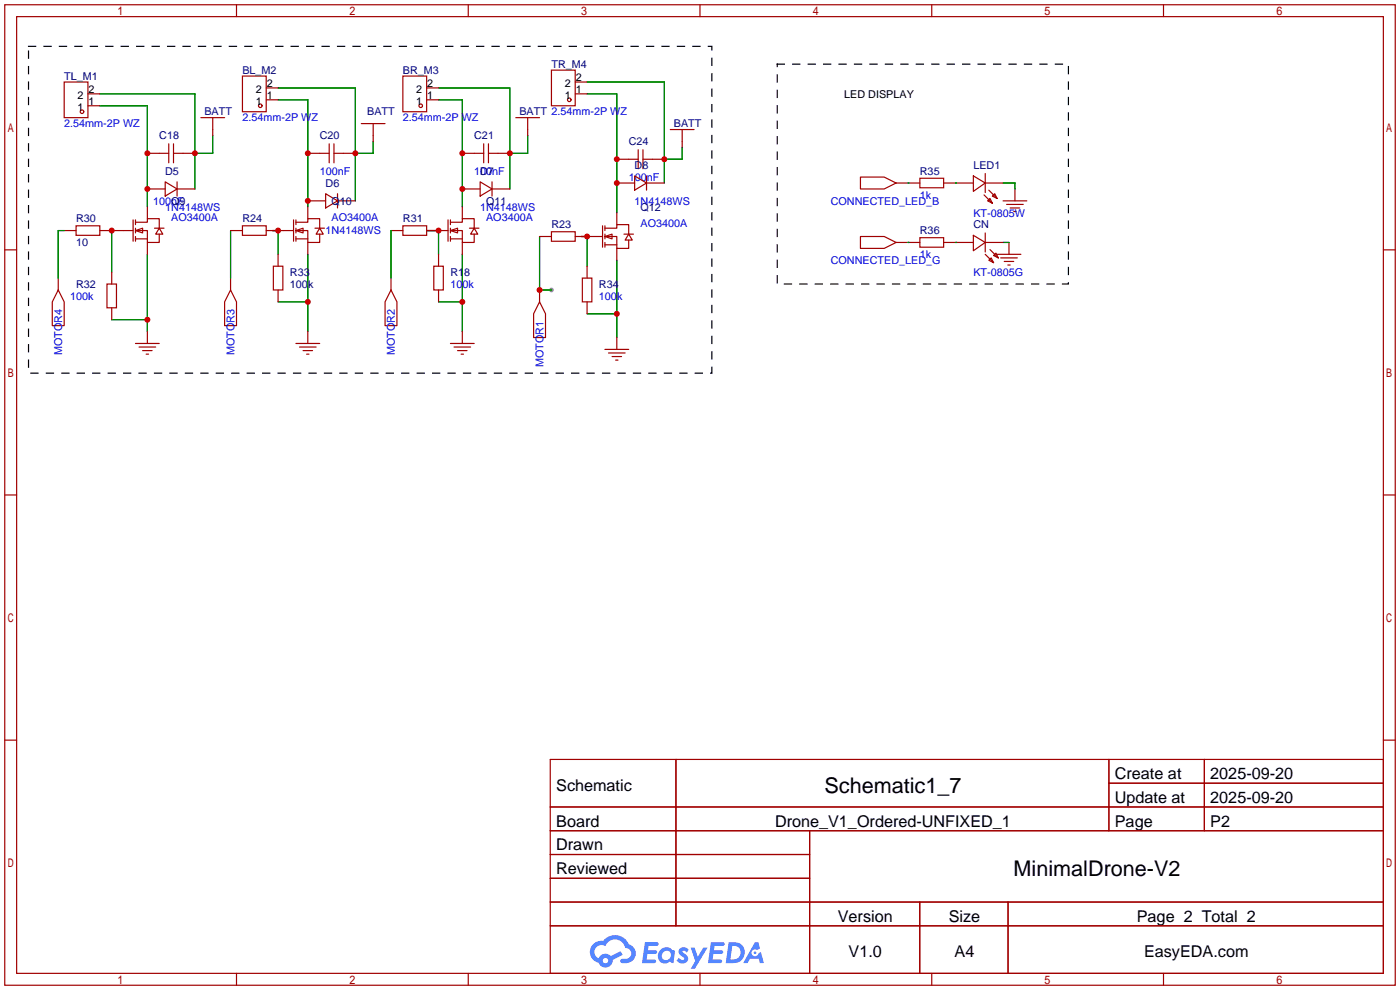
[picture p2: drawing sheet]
<svg xmlns="http://www.w3.org/2000/svg" width="299mm" height="212mm" viewBox="0 0 299 212" stroke-linecap="round" stroke-linejoin="round" font-family="sans-serif">
<circle cx="117.9" cy="62" r=".51" fill="#999"/>
<g fill="none" stroke="#a10000" stroke-width=".25">
<path d="M1 1h297.2v209.6h-297.2zM3.6 3.6h292.1v204.4h-292.1zM50.5 1v2.6M100.1 1v2.6M149.6 1v2.6M199.1 1v2.6M248.7 1v2.6M1 53.4h2.6M295.7 53.4h2.5M1 105.8h2.6M295.7 105.8h2.5M1 158.2h2.6"/>
<path d="M295.7 158.2h2.5M117.6 162.3h178.1v45.7h-178.1zM117.6 172.5h178.1M117.6 177.5h178.1M144.5 162.3v35.6M173 177.5v30.5M237 162.3v15.2M237 167.4h58.7M257.4 162.3v15.2M117.6 182.6h55.4M117.6 192.8h178.1M117.6 187.7h55.4"/>
<path d="M117.6 197.9h178.1M196.6 192.8v15.2M215.4 192.8v15.2M50.5 208v2.6M100.1 208v2.6M149.6 208v2.6M199.1 208v2.6M248.7 208v2.6"/>
</g>
<g fill="#5487ff">
<path d="M145.3 202.7a1.3 1.3 0 0 1 1.9 .3l-.4 .6a.54 .54 0 0 0-.9-.2l.1 .2a1.34 1.34 0 0 1 .9 1.8 1.47 1.47 0 0 1-2.3-.1l.5-.6 .8 .5a.31 .31 0 0 0 .4-.3 .31 .31 0 0 0-.3-.4 1.12 1.12 0 0 1-.7-1.8z"/>
<path d="M147.6 202.5h.9l.6 2 1.2-2h.9l-2.7 4.6h-.9l1-1.7z"/>
<path d="M137.8 201.4h1.7a1.31 1.31 0 0 1 1.2 .2 .4 .4 0 0 1-.3 .5l-1.8 .1-.1 .9h1.6a.4 .4 0 0 1 .4 .4 .4 .4 0 0 1-.5 .4h-1.6l-.2 1.2h1.4a.46 .46 0 0 1 .5 0 .46 .46 0 0 1 .1 .5l-.4 .2h-2.6z"/>
<path d="M151.9 201.4h1.7a1.32 1.32 0 0 1 1.2 .2 .39 .39 0 0 1-.3 .5l-1.8 .1-.1 .9h1.6a.4 .4 0 0 1 .4 .4 .4 .4 0 0 1-.4 .4h-1.7l-.2 1.2h1.4a.46 .46 0 0 1 .5 0 .46 .46 0 0 1 .1 .5l-.4 .2h-2.6z"/>
<path d="M161.3 201.4h.8l.3 1.3-.6 .4a.75 .75 0 0 0-1.1 .3 .75 .75 0 0 0 .5 1 .75 .75 0 0 0 .9-.7l.5-.2 .6 2.3h-.8l-.3-.9h-1.8l-.5 .9h-1z"/>
<path d="M155.7 201.4l-.6 4.4h1.5a2.27 2.27 0 0 0 2.6-2.2 2.27 2.27 0 0 0-2.7-2.2zM156.5 202.1a1.5 1.5 0 0 1 1.8 1.6 1.5 1.5 0 0 1-1.9 1.4h-.3z"/>
<path d="M141.2 203a1.6 1.6 0 0 0-.3 2.3 1.6 1.6 0 0 0 2.3 .2l.7 .3 .3-2.4-.1-.3-.5-.1a1.58 1.58 0 0 0-2.4 0zM141.8 203.5a.98 .98 0 0 1 1.6 .4 .98 .98 0 0 1-1.1 1.3 .94 .94 0 0 1-.9-.7 .94 .94 0 0 1 .4-1z"/>
<path d="M126.8 201.8a2.37 2.37 0 0 0 1.1 4 1.54 1.54 0 0 0 1.8 1 1.54 1.54 0 0 0 1.2-1.6l2.2-1.1-.5-.8-2 1a1.57 1.57 0 0 0-2.7 .5 1.5 1.5 0 0 1-.7-2.1 1.5 1.5 0 0 1 2.2-.5 2.23 2.23 0 0 1 2.3-1.4 2.23 2.23 0 0 1 2 1.8 1.16 1.16 0 0 1 1.2 1.1 1.16 1.16 0 0 1-1.1 1.2h-.7a.47 .47 0 0 0-.5 .4 .47 .47 0 0 0 .4 .5 2.17 2.17 0 0 0 2.5-.9 2.17 2.17 0 0 0-.3-2.7l-.8-.4a3.2 3.2 0 0 0-5.5-.7l-1.1 .1zM128.8 205.3a.6 .6 0 0 1 1.2 0 .6 .6 0 0 1-1.2 0z"/>
<circle cx="161.4" cy="203.6" r=".28"/>
</g>
<path d="M6.1 9.9h146v69.9h-146zM166.1 13.7h62.2v47h-62.2z" fill="none" stroke="#000" stroke-width=".25" stroke-dasharray="1.5 1.8"/>
<g fill="none" stroke="#a10000" stroke-width=".25">
<path d="M13.7 17.5h5.1v7.6h-5.1zM51.8 16.3h5.1v7.6h-5.1zM56.9 18.8h2.5M86.1 16.3h5.1v7.6h-5.1zM91.2 18.8h2.5M117.9 15h5v7.6h-5zM122.9 17.5h2.6M18.8 22.6h2.5M18.8 20.1h2.5M31.5 32.8h4.6M35.3 38.9l2.5 1.5-2.5 1.5zM36.1 30.7v4.1"/>
<path d="M37.1 32.8h4.6M37.1 30.7v4.1M37.8 38.9v3M42.9 25.1h5.1M45.5 25.1v3.9M56.9 21.3h2.5M65.8 32.8h4.6M70.4 30.7v4.1M71.4 32.8h4.5M71.4 30.7v4.1M77.2 26.4h5.1M79.8 26.4v3.8"/>
<path d="M91.2 21.3h2.5M98.8 32.8h4.6M102.6 38.9l2.6 1.5-2.6 1.5zM103.4 30.7v4.1M104.4 32.8h4.6M104.4 30.7v4.1M105.2 38.9v3M110.2 25.1h5.1M112.8 25.1v3.9M122.9 20.1h2.6M131.8 34h4.6M131.8 39.1h3.8"/>
<path d="M135.6 37.6l2.6 1.5-2.6 1.5zM136.4 32v4.1M137.4 34h4.6M137.4 32v4.1M138.2 37.6v3M138.2 39.1h3.8M143.3 27.7h5M145.8 27.7v3.8M183.9 37.8h5.1l2.5 1.3-2.5 1.3h-5.1zM191.5 39.1h5.1M196.6 38.1h5.1v2h-5.1zM201.7 39.1h6.3"/>
<path d="M208 37.6l2.6 1.5-2.6 1.8zM210.6 39.1h3.8M210.6 37.1v4M12.4 59.4v2.6M13.7 49.3h2.6M16.3 48.3h5v2h-5zM21.3 49.3h7.1M23.9 58.2v2.5M28.4 47v4.6M29 49.3l1.5-.5v1zM29 47.5h2.5v-.8h2.5v2.1M29 49.3h2.5v2.5h2.5v-1.8"/>
<path d="M29 51.1h2.5M29 47v1M29 48.8v1M29 50.5v1.1M31.5 44.2v2.5M31.5 51.8v2.6M31.5 40.4h3.8M33 48.8h2.1M34 48.8l.8 1.2h-1.5zM37.8 40.4h3.9M49.3 59.4v2.6M49.3 49.3h2.5"/>
<path d="M51.8 48.3h5.1v2h-5.1zM56.9 49.3h5.8M58.4 56.9h2.1v5.1h-2.1zM59.4 54.4v2.5M62.7 47v4.6M63.2 49.3l1.6-.5v1zM63.2 47.5h2.6v-.8h2.5v2.1M63.2 49.3h2.6v2.5h2.5v-1.8M63.2 51.1h2.6M63.2 47v1M63.2 48.8v1M63.2 50.5v1.1"/>
<path d="M65.8 44.2v2.5M65.8 51.8v2.6M65.8 42.9h3.8M67.3 48.8h2M68.3 48.8l.8 1.2h-1.5zM69.6 41.4l2.5 1.5-2.5 1.5zM72.1 41.4v3M72.1 42.9h3.8M83.6 59.4v2.6M83.6 49.3h2.5M86.1 48.3h5.1v2h-5.1zM91.2 49.3h4.6"/>
<path d="M92.7 56.9h2v5.1h-2zM93.7 54.4v2.5M95.8 47v4.6M96.3 49.3l1.5-.5v1zM96.3 47.5h2.5v-.8h2.5v2.1M96.3 49.3h2.5v2.5h2.5v-1.8M96.3 51.1h2.5M96.3 47v1M96.3 48.8v1M96.3 50.5v1.1M98.8 44.2v2.5M98.8 51.8v2.6"/>
<path d="M98.8 40.4h3.8M100.3 48.8h2.1M101.3 48.8l.8 1.2h-1.5zM105.2 40.4h3.8M115.3 50.5h2.6M117.9 49.5h5v2.1h-5zM122.9 50.5h5.9M124.5 59.4h2v5.1h-2zM125.5 56.9v2.5M128.8 48.3v4.5M129.3 50.5l1.5-.5v1.1zM129.3 48.8h2.5v-.8h2.6v2"/>
<path d="M129.3 50.5h2.5v2.6h2.6v-1.8M129.3 52.3h2.5M129.3 48.3v1M129.3 50v1.1M129.3 51.8v1M131.8 45.5v2.5M131.8 53.1v2.5M133.3 50h2.1M134.4 50l.7 1.3h-1.5zM183.9 50.5h5.1l2.5 1.3-2.5 1.3h-5.1zM191.5 51.8h5.1M196.6 50.8h5.1v2h-5.1z"/>
<path d="M201.7 51.8h6.3M208 50.3l2.6 1.5-2.6 1.8zM210.3 41.7l1.8 1.7M210.6 51.8h3.8M210.6 54.4l1.7 1.7M210.6 49.8v4M211.1 42.9l.5-.5 .5 1zM211.3 55.6l.5-.5 .5 1zM211.3 40.6l1.8 1.8M211.6 53.3l1.8 1.8M212.1 41.9l.5-.5 .5 1zM212.3 54.6l.6-.5 .5 1z"/>
<path d="M213.1 54.4h5.1M213.9 55.1h3.5M214.4 42.9h5.1M214.6 55.9h2.1M215.1 43.7h3.6M215.4 56.6h.5M215.6 51.8v2.6M215.9 44.4h2M216.7 45.2h.5M216.9 40.4v2.5M12.4 62l1.3 2.5v5.1h-2.5v-5.1zM22.9 60.7h2v5.1h-2z"/>
<path d="M23.9 65.8v2.5M29 73.4h5M29.7 74.2h3.6M30.5 74.9h2M31.2 75.7h.5M31.5 70.9v2.5M49.3 62l1.2 2.5v5.1h-2.5v-5.1zM59.4 62v2.5M63.2 73.4h5.1M64 74.2h3.6M64.8 74.9h2M65.5 75.7h.5"/>
<path d="M65.8 70.9v2.5M83.6 62l1.2 2.5v5.1h-2.5v-5.1zM93.7 62v2.5M96.3 73.4h5M97 74.2h3.6M97.8 74.9h2M98.6 75.7h.5M98.8 70.9v2.5M115.3 64.5l1.3 2.6v5h-2.6v-5zM115.3 62v2.5M125.5 64.5v2.6M129.3 74.7h5.1"/>
<path d="M130 75.4h3.6M130.8 76.2h2M131.6 77h.5M131.8 72.1v2.6"/>
<circle cx="17.5" cy="23.9" r=".38"/>
<circle cx="55.6" cy="22.6" r=".38"/>
<circle cx="89.9" cy="22.6" r=".38"/>
<circle cx="121.7" cy="21.3" r=".38"/>
</g>
<g fill="none" stroke="#008700" stroke-width=".25">
<path d="M59.4 18.8h16.5v24.1M93.7 18.8h15.3v21.6M125.5 17.5h16.5v21.6M21.3 20.1h20.4v20.3M21.3 22.6h10.2v21.6M45.5 29v3.8h-3.8M59.4 21.3h6.4v22.9M79.8 30.2v2.6h-3.9M93.7 21.3h5.1v22.9M112.8 29v3.8h-3.8M125.5 20.1h6.3v25.4M145.8 31.5v2.5h-3.8"/>
<path d="M194.1 39.1h.1M204.2 39.1h.1M214.4 39.1h2.5v1.3M13.7 49.3h-1.3v10.1M23.9 49.3v8.9M31.5 54.4v16.5M49.3 49.3v10.1M58.2 49.3h1.2v5.1M65.8 54.4v16.5M83.6 49.3v10.1M91.2 49.3h2.5v5.1M98.8 54.4v16.5"/>
<path d="M115.3 50.5v11.5h2.6M124.2 50.5h1.3v6.4M131.8 55.6v16.5M194.1 51.8h.1M204.2 51.8h.1M214.4 51.8h1.2M23.9 68.3h7.6M59.4 64.5h6.4M93.7 64.5h5.1M125.5 67.1h6.3"/>
</g>
<g fill="#c00">
<circle cx="109" cy="32.8" r=".63"/>
<circle cx="41.7" cy="32.8" r=".63"/>
<circle cx="75.9" cy="32.8" r=".63"/>
<circle cx="65.8" cy="32.8" r=".63"/>
<circle cx="65.8" cy="42.9" r=".63"/>
<circle cx="31.5" cy="32.8" r=".63"/>
<circle cx="31.5" cy="40.4" r=".63"/>
<circle cx="23.9" cy="49.3" r=".63"/>
<circle cx="31.5" cy="68.3" r=".63"/>
<circle cx="131.8" cy="34" r=".63"/>
<circle cx="131.8" cy="39.1" r=".63"/>
<circle cx="142" cy="34" r=".63"/>
<circle cx="98.8" cy="32.8" r=".63"/>
<circle cx="98.8" cy="40.4" r=".63"/>
<circle cx="98.8" cy="64.5" r=".63"/>
<circle cx="65.8" cy="64.5" r=".63"/>
<circle cx="59.4" cy="49.3" r=".63"/>
<circle cx="93.7" cy="49.3" r=".63"/>
<circle cx="125.5" cy="50.5" r=".63"/>
<circle cx="131.8" cy="67.1" r=".63"/>
<circle cx="115.3" cy="62" r=".63"/>
</g>
<g font-size="4.6">
<text x="176.2" y="169.4">Schematic1_7</text>
<text x="216.6" y="187.2">MinimalDrone-V2</text>
</g>
<g font-size="3.5">
<text x="238.3" y="166.5">Create at</text>
<text x="258.7" y="166.5">2025-09-20</text>
<text x="118.9" y="169.1">Schematic</text>
<text x="238.3" y="171.6">Update at</text>
<text x="258.7" y="171.6">2025-09-20</text>
<text x="118.9" y="176.7">Board</text>
<text x="165.6" y="176.7">Drone_V1_Ordered-UNFIXED_1</text>
<text x="238.3" y="176.7">Page</text>
<text x="258.7" y="176.7">P2</text>
<text x="118.9" y="181.8">Drawn</text>
<text x="118.9" y="186.8">Reviewed</text>
<text x="179.1" y="197">Version</text>
<text x="202.8" y="197">Size</text>
<text x="243" y="197">Page 2 Total 2</text>
<text x="181.4" y="204.6">V1.0</text>
<text x="204" y="204.6">A4</text>
<text x="244.5" y="204.6">EasyEDA.com</text>
</g>
<g font-size="2.3" fill="#000080">
<text x="13.7" y="17.1">TL_M1</text>
<text x="51.8" y="15.8">BL_M2</text>
<text x="86.1" y="15.8">BR_M3</text>
<text x="117.9" y="14.5">TR_M4</text>
<text x="34" y="29.8">C18</text>
<text x="43.7" y="24.7">BATT</text>
<text x="68.3" y="29.8">C20</text>
<text x="78.5" y="24.7">BATT</text>
<text x="101.3" y="29.8">C21</text>
<text x="111" y="24.7">BATT 2.54mm-2P WZ</text>
<text x="144" y="27.2">BATT</text>
<text x="134.4" y="31">C24</text>
<text x="35.3" y="37.4">D5</text>
<text x="69.6" y="39.9">D6</text>
<text x="102.6" y="37.4">D7</text>
<text x="135.6" y="36.1">D8</text>
<text x="196.6" y="37.4">R35</text>
<text x="208" y="36.1">LED1</text>
<text x="16.3" y="47.5">R30</text>
<text x="36.6" y="43.7">Q9</text>
<text x="51.8" y="47.5">R24</text>
<text x="70.9" y="43.7">Q10</text>
<text x="86.1" y="47.5">R31</text>
<text x="103.9" y="43.7">Q11</text>
<text x="136.9" y="45">Q12</text>
<text x="16.3" y="52.6">10</text>
<text x="117.9" y="48.8">R23</text>
<text x="196.6" y="50.1">R36</text>
<text x="208" y="48.8">CN</text>
<text x="62" y="59">R33</text>
<text x="96.3" y="59">R18</text>
<text x="16.3" y="61.5">R32</text>
<text x="62" y="61.5">100k</text>
<text x="128" y="61.5">R34</text>
</g>
<g font-size="2.3">
<text x="123.1" y="17.3">2</text>
<text x="16.6" y="23.6">1</text>
<text x="16.6" y="21.1">2</text>
<text x="18.9" y="22.4">1</text>
<text x="18.9" y="19.8">2</text>
<text x="54.7" y="22.4">1</text>
<text x="54.7" y="19.8">2</text>
<text x="57" y="21.1">1</text>
<text x="57" y="18.6">2</text>
<text x="89" y="22.4">1</text>
<text x="89" y="19.8">2</text>
<text x="91.3" y="21.1">1</text>
<text x="91.3" y="18.6">2</text>
<text x="120.7" y="21.1">1</text>
<text x="120.7" y="18.6">2</text>
<text x="123.1" y="19.8">1</text>
<text x="180.4" y="20.9">LED DISPLAY</text>
</g>
<g font-size="2.3" fill="#00f">
<text x="13.7" y="27.2">2.54mm-2P WZ</text>
<text x="51.8" y="26">2.54mm-2P WZ</text>
<text x="86.1" y="26">2.54mm-2P WZ</text>
<text x="68.3" y="37.4">100nF</text>
<text x="101.3" y="37.4">100nF</text>
<text x="134.4" y="38.7">100nF</text>
<text x="32.8" y="43.7">100nF</text>
<text x="35.3" y="45">1N4148WS</text>
<text x="36.6" y="47.3">AO3400A</text>
<text x="70.9" y="47.3">AO3400A</text>
<text x="102.6" y="45">1N4148WS</text>
<text x="103.9" y="47.3">AO3400A</text>
<text x="135.6" y="43.7">1N4148WS</text>
<text x="177.5" y="43.7">CONNECTED_LED_B</text>
<text x="196.6" y="42.5">1k</text>
<text x="208" y="46.3">KT-0805W</text>
<text x="69.6" y="50.1">1N4148WS</text>
<text x="136.9" y="48.6">AO3400A</text>
<text x="177.5" y="56.4">CONNECTED_LED_G</text>
<text x="196.6" y="55.2">1k</text>
<text x="208" y="59">KT-0805G</text>
<text x="15" y="64.1">100k</text>
<text x="96.3" y="61.5">100k</text>
<text x="128" y="64.1">100k</text>
<text x="13.3" y="75.9" transform="rotate(-90 13.3 75.9)">MOTOR4</text>
<text x="50.1" y="75.9" transform="rotate(-90 50.1 75.9)">MOTOR3</text>
<text x="84.4" y="75.9" transform="rotate(-90 84.4 75.9)">MOTOR2</text>
<text x="116.1" y="78.5" transform="rotate(-90 116.1 78.5)">MOTOR1</text>
</g>
</svg>
